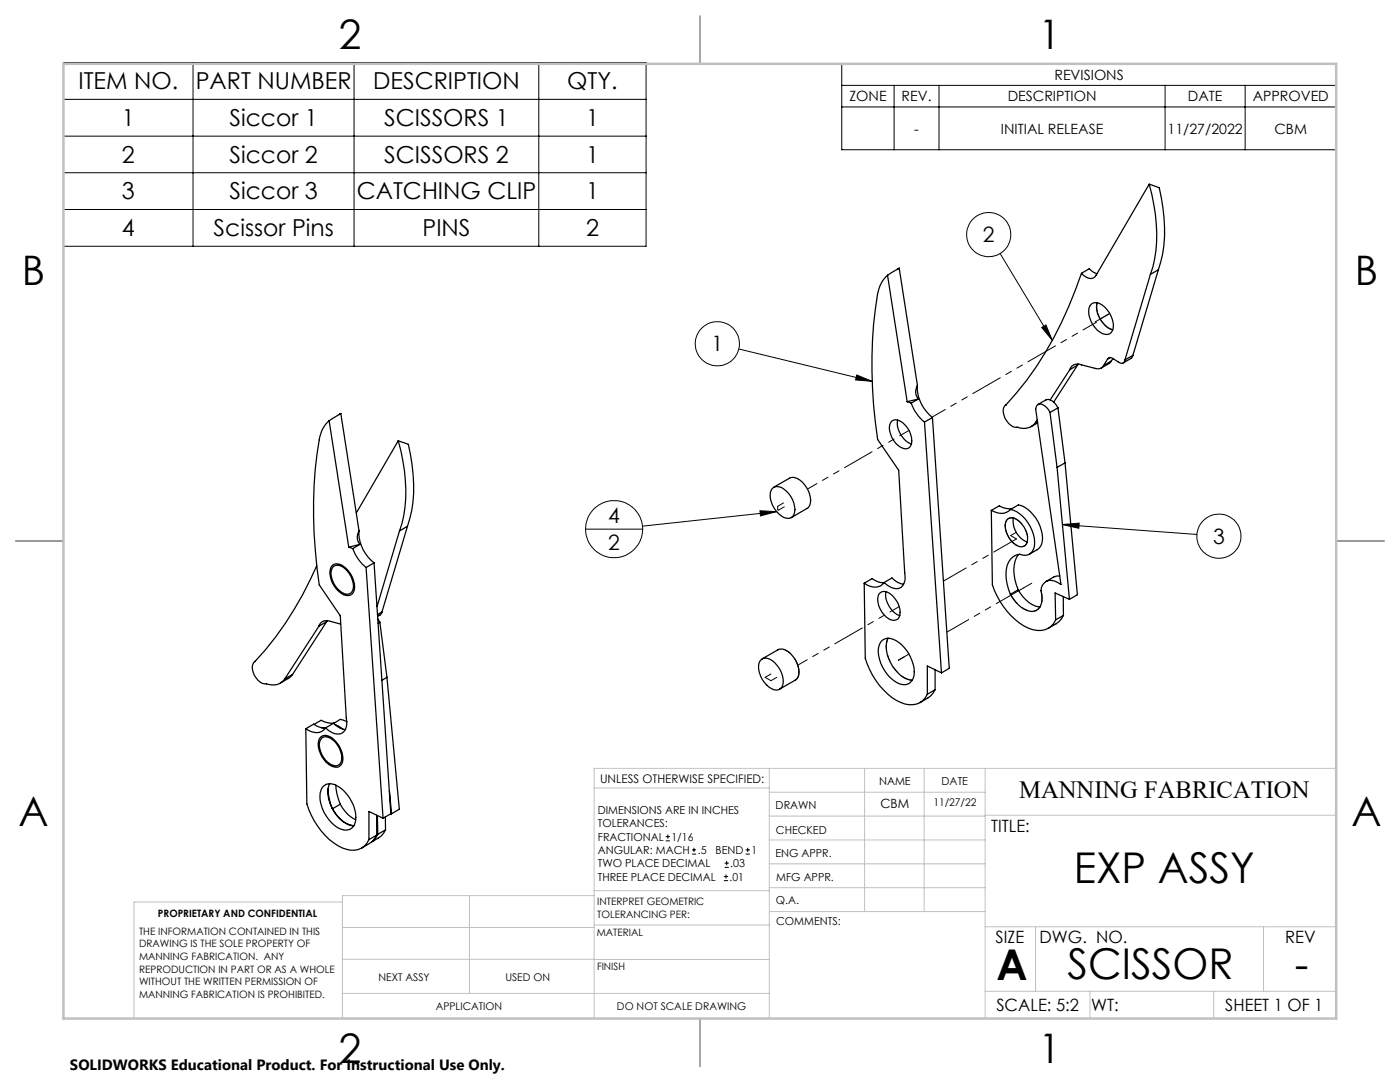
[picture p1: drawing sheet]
<svg xmlns="http://www.w3.org/2000/svg" width="279mm" height="216mm" viewBox="0 0 279 216" stroke-linecap="round" stroke-linejoin="round" font-family="sans-serif">
<g fill="none" stroke="#000" stroke-width=".25">
<path d="M139.7 3.2v9.5M229.3 36.8l-10.5 18.1a1.33 1.33 0 0 1-2.1 .3l-.9-.7M229.3 36.8a32.8 32.8 0 0 1 .8 16.5l-.5 1.5M229.3 36.8l2.1 .7a30.7 30.7 0 0 1 .2 14.8l-.4 1.5M177.1 54.9a6.5 6.5 0 0 0-2 3.9 92.6 92.6 0 0 0 .1 28.9l4.2 6.1 1.2 20.5a2.55 2.55 0 0 1-1.2 3.1 3.2 3.2 0 0 1-3-1.2M177.1 54.9l3.9 25.3M179.5 53.5l-2.4 1.4M179.5 53.5l-.4 .2M179.5 53.5l3.6 23.4M215.8 54.5a69.3 69.3 0 0 1-15.3 26.5 3.3 3.3 0 0 0 2.1 4.3l.4-.1a3 3 0 0 0 3.7-.9M215.8 54.5l1.6-.9 .8 .7 .7 .3M229.6 54.8l-5.1 17"/>
<path d="M231.2 53.8l-1.6 1M231.2 53.8l-5.1 17.1M183.1 76.9a2.33 2.33 0 0 0 .2 2.7M183.1 76.9a7.7 7.7 0 0 0 3 6.4M183.3 79.6l-2.3 .6M183.3 79.6l-1.4 .8M213.5 73.8l-3.9 6M215.1 72.8l-1.6 1M215.1 72.8l-4.8 7.4M215.2 72.6l-.1 .2M217.7 60.7a1.94 1.94 0 0 1 2.8 .6 4.8 4.8 0 0 1 1.5 4.7 1.55 1.55 0 0 1-2.5 .3 4.9 4.9 0 0 1-2-5.2zM219 60.4a4.9 4.9 0 0 0 3.1 5.4"/>
<path d="M220.2 73a1.35 1.35 0 0 1-1.7 .5l-2.6-.7a1.62 1.62 0 0 0-2.4 1M221 71.7a.77 .77 0 0 1 1.3 0l.9 .5a.74 .74 0 0 0 .8 .3 .74 .74 0 0 0 .5-.7M221 71.7l-.8 1.3M221.6 71.3l-.6 .4M221.8 72l-.5 .5-1.6 .9M221.8 72l-1.6 1M222.1 71.5l-.3 .5M226.1 70.9l-.4 .6-1.5 .9M226.1 70.9l-1.6 .9M65.7 84a6 6 0 0 0-2 3.8 91 91 0 0 0 0 28.9l4.2 6.2 1.2 20.4a2.48 2.48 0 0 1-1.2 3.1 3.1 3.1 0 0 1-2.9-1.2M65.7 84l3.9 25.2M68 82.5l-2.3 1.5"/>
<path d="M68 82.5l-.3 .2M68 82.5l3.6 23.4M79.5 87.9a32.8 32.8 0 0 1 .7 16.6l-.5 1.4M79.5 87.9l2 .8a30.7 30.7 0 0 1 .3 14.8l-.5 1.5M79.5 87.9l-8.4 14.4M154.2 97.4a2.05 2.05 0 0 1 2.8 .6 4.7 4.7 0 0 1 1.4 4.7 1.57 1.57 0 0 1-2.5 .2 4.9 4.9 0 0 1-2-5.1zM154.4 97.2l3.2-1.8a2.16 2.16 0 0 1 2.5 .8 4.8 4.8 0 0 1 1.5 4.7l-.3 .4-3.4 2M178 84a2.08 2.08 0 0 1 2.7 .9 4.2 4.2 0 0 1 1.1 4 1.27 1.27 0 0 1-2.1 .4 4.7 4.7 0 0 1-2.1-4.5zM179.1 83.8a4.6 4.6 0 0 0 2.8 4.8M181 80.2l.9 .2M181.9 80.4a8.5 8.5 0 0 0 2.6 3.8M184.5 84.2l3.4 50.1"/>
<path d="M186.1 83.3l-1.6 .9M186.1 83.3l3.3 50.1-1.5 .9M200.8 80.8h-.1M207 83.8l-.3 .5M207 84.1l-.3 .2M207.1 84.4l-1.3 .7M207.2 80.7l1.5-.9a1.76 1.76 0 0 1 2.1 1.1l.3 .5M209.6 82.3a2.24 2.24 0 0 0-2.3-1.6l-.3 .2-.3 .7 5 35a2.49 2.49 0 0 0-3.2-.3 2.11 2.11 0 0 0-.6 2.3 2.63 2.63 0 0 1-1.7 3.4 5.4 5.4 0 0 1-4.6-3.4M209.6 82.3l1.4 11M211 93.3l2.4 26.3M211.1 81.4l-1.5 .9M211.1 81.4l1.4 11"/>
<path d="M212.5 92.4l-1.5 .9M212.5 92.4l2.5 26.3-1.6 .9M3.1 107.9h9.6M63.2 112.9a68.5 68.5 0 0 1-12.3 19.1M66.3 112.9a2.05 2.05 0 0 1 2.8 .5 4.7 4.7 0 0 1 1.5 4.7 1.57 1.57 0 0 1-2.5 .3 4.9 4.9 0 0 1-2.1-5.2zM66.5 113a2.1 2.1 0 0 1 2.8 .9 4.2 4.2 0 0 1 1 4.1 1.53 1.53 0 0 1-2.5-.1 4.3 4.3 0 0 1-1.5-4.5zM69.6 109.2l.8 .3M70.4 109.5a8.5 8.5 0 0 0 2.7 3.7M71.6 105.9a2.34 2.34 0 0 0 .2 2.7M71.6 105.9a7.7 7.7 0 0 0 3 6.4M71.8 108.6l-2.2 .6M71.8 108.6l-1.4 .9"/>
<path d="M73.1 113.2l3.3 50.1M74.6 112.3l-1.5 .9M74.6 112.3l3.4 50.1-1.6 .9M79.7 105.9l-4.5 15.1M81.3 105l-1.6 .9M81.3 105l-5.1 17.1M172.5 116.4l.2 15a14 14 0 0 0 7 8.8 3.7 3.7 0 0 0 5.4-1.7M175.6 118.3a1.99 1.99 0 0 1 2.8 .8 4.1 4.1 0 0 1 1 4.1 1.56 1.56 0 0 1-2.5 0 4.3 4.3 0 0 1-1.5-4.6zM176.4 116.2a3.1 3.1 0 0 1-2.4-.7l-1.5 .9M176.4 116.2a2.67 2.67 0 0 1-3.9 .2M176.4 116.2l1.6-.9a3.6 3.6 0 0 0 2.3 1.3M176.8 118.1a4.6 4.6 0 0 0 2.8 4.7"/>
<path d="M197.8 101.8l.2 14.9a14.5 14.5 0 0 0 7.3 8.7 3.8 3.8 0 0 0 5.4-1.7M201.2 103.5a2.22 2.22 0 0 1 2.7 1.1 3.9 3.9 0 0 1 .9 4 1.64 1.64 0 0 1-2.6-.3 4.2 4.2 0 0 1-1.3-4.5zM201.6 101.7a2.93 2.93 0 0 1-3.8 .1M201.6 101.7a6.7 6.7 0 0 1 4.7 5 3.2 3.2 0 0 1-1.1 4l-.5 .1a2.89 2.89 0 0 0-3.9 2.8 9.1 9.1 0 0 0 .8 5M201.6 101.7l1.6-.9a6.8 6.8 0 0 1 4.6 5 3.3 3.3 0 0 1-2.3 4.8M202 101.5a3.6 3.6 0 0 1-2.6-.6l-1.6 .9M202.2 103.4a4.5 4.5 0 0 0 2.8 4.8M203.2 117.7a5.8 5.8 0 0 0 4.4 3.4M203.2 117.7l-1.6 .9M203.3 110.6a6.4 6.4 0 0 0-.5 6l.4 1.1M211.5 114.9a4 4 0 0 0-2.8 1.1M212.2 119v3.8"/>
<path d="M213.4 119.6l-2.8-1.3 .1 5.4M266.7 107.9h9.5M50.9 132a2.06 2.06 0 0 0-.2 2.7 2.62 2.62 0 0 0 2.5 1.8 2.97 2.97 0 0 0 3.6-1M50.9 132h.1M58.4 134.6a5.2 5.2 0 0 1-2.5 1.7M58.4 134.6l-1.6 .9M63.6 125l-6.8 10.5M65.2 124l-1.6 1M65.2 124l-6.8 10.6M65.3 123.8l-.1 .2M68 124.5l-2-.5a1.62 1.62 0 0 0-2.4 1M75.4 123.5l.4 .7"/>
<path d="M75.8 124.2l-.3 .2M75.8 124.2l1.4 10.9M76.2 122.1l-.1 .4-.7 .5M76.2 122.1l-.8 .5M77.2 135.1l-1 .6M77.2 135.1l2.5 26.4-1.6 .9M151.9 131.6a2.1 2.1 0 0 1 2.8 .7 4.6 4.6 0 0 1 1.4 4.8 1.65 1.65 0 0 1-2.6 0 5.3 5.3 0 0 1-2.1-4.7zM152.1 131.5l3.1-1.8a2.15 2.15 0 0 1 2.6 .8 4.6 4.6 0 0 1 1.4 4.7l-.5 .5-3.1 1.8M176.1 127.7a2.76 2.76 0 0 1 3.4 .6 7.9 7.9 0 0 1 2.9 6.5 2.14 2.14 0 0 1-1.3 1.7 2.14 2.14 0 0 1-2.2-.4 7.7 7.7 0 0 1-3.6-6.9l.5-1.1zM177.2 127.4a6.5 6.5 0 0 0 2 6.9 4.1 4.1 0 0 0 2.9 1.4M186.6 137.6a5.2 5.2 0 0 1-3 2.6M186.6 137.6l-1.5 .9"/>
<path d="M186.6 133.7v3.9M187.9 134.3l-2.8-1.4v5.6M212.2 122.8a5.2 5.2 0 0 1-3 2.6M212.2 122.8l-1.5 .9M61 145.4l.2 15a14.2 14.2 0 0 0 7.1 8.8 3.9 3.9 0 0 0 4.9-1l.4-.7M64 147a2.1 2.1 0 0 1 2.8 .7 4.5 4.5 0 0 1 1.4 4.7 1.62 1.62 0 0 1-2.6 .1 5.3 5.3 0 0 1-2-4.7zM64.2 147.3a2.13 2.13 0 0 1 2.8 .8 4.3 4.3 0 0 1 1 4.1 1.53 1.53 0 0 1-2.5 0 4.7 4.7 0 0 1-1.7-4.1zM64.3 157.1a2.22 2.22 0 0 1 3.1-.2 7.8 7.8 0 0 1 3.6 6.9 2.01 2.01 0 0 1-2.9 1.7 7.2 7.2 0 0 1-4-7.8zM65 145.2a2.64 2.64 0 0 1-4 .2M65 145.3h-.1a4 4 0 0 1-2.3-.8l-1.6 .9M65.1 145.2h-1M65.5 157.4a11.4 11.4 0 0 0 .8 4"/>
<path d="M65.8 156.4a6.2 6.2 0 0 0 1.4 6.3 4.8 4.8 0 0 0 3.4 2M66.6 144.3a3.8 3.8 0 0 0 2.3 1.3M66.6 144.3l-1.6 .9M66.7 144.3a3.7 3.7 0 0 1-2.6-.6l-1.4 .8M66.8 144.6l.8 .3 .8 .6M67 156.7a10.4 10.4 0 0 0 .9 3.8M69.2 144l-1.3-.5-1.3 .9M77.7 157.8l.4 4.6M66.3 161.4a5.7 5.7 0 0 0 4.3 3.4M67.9 160.5a6.6 6.6 0 0 0 3.1 3.1M67.9 160.5l-1.6 .9M75.2 166.7a4.9 4.9 0 0 1-3 2.5"/>
<path d="M75.2 166.7l-1.6 .8M75.2 162.7v4M75.3 162.7l.1 3.8M75.4 166.5l-1 1.3M76.4 163.3l-2.8-1.4v5.6M76.9 163v2.6M76.9 165.6a4.8 4.8 0 0 1-2.7 2.4M76.9 165.6l-1.5 .9M78 162.3l.1 .1M139.7 203.2v9.6"/>
</g>
<path d="M201.7 118.6a5.5 5.5 0 0 0 4.5 3.4 2.27 2.27 0 0 0 1.8-2.7l-.2-1.5" fill="none" stroke="#000" stroke-width=".2" stroke-dasharray="6.3 1.3 1.3 1.3 1.3 1.3" stroke-dashoffset="4"/>
<path d="M177.3 127.3a5.8 5.8 0 0 0 .8 5.6 5.5 5.5 0 0 0 4 2.8" fill="none" stroke="#000" stroke-width=".2" stroke-dasharray="6.3 1.3 1.3 1.3 1.3 1.3" stroke-dashoffset="4.1"/>
<path d="M200.6 104.9a1.37 1.37 0 0 1 .7-1.4 1.37 1.37 0 0 1 1.6 .1 4.5 4.5 0 0 1 2 4.9 1.56 1.56 0 0 1-2.5-.1 5 5 0 0 1-1.8-3.5" fill="none" stroke="#000" stroke-width=".2" stroke-dasharray="6.3 1.3 1.3 1.3 1.3 1.3" stroke-dashoffset="1.5"/>
<path d="M159.5 134.1a5.1 5.1 0 0 0-3.3-4.6l-.9 .1" fill="none" stroke="#000" stroke-width=".2" stroke-dasharray="6.3 1.3 1.3 1.3 1.3 1.3" stroke-dashoffset="3.5"/>
<g fill="none" stroke="#000" stroke-width=".2" stroke-dasharray="6.3 1.3 1.3 1.3 1.3 1.3">
<path d="M218.6 64.2l2.7-1.6M218.8 64.3l-.2-.1M218.9 61.2l.1-.8M221.3 62.6l-1.6 1M222.1 65.8a5 5 0 0 1-3.2-4.6M155.2 101l1.2-.7M155.2 101.7v-.7M155.4 101.8l-.2-.1M156.5 101.1l-1.1 .7M201.7 106.9l1.2-.7M202.9 107.5l-1.2-.6M203.2 117.9v.1"/>
<path d="M203.2 118l1.1-.7M205.9 116.4l-1.6 .9M152.7 135.2l1.2 .6M153.9 135.8l1.1-.6M153.9 134.5l-1.2 .7M158.7 135.7a1.73 1.73 0 0 0 .8-1.6M179.3 131.7h.1M179.3 131.7l2.1-1.2M180.5 131.1l-1.2 .6"/>
</g>
<path d="M189 126.1l14.2-8.2" fill="none" stroke="#000" stroke-width=".2" stroke-dasharray="6.3 1.3 1.3 1.3 1.3 1.3" stroke-dashoffset="1.3"/>
<path d="M161.2 97.6l20.2-11.7M159.2 132.7l20.3-11.7" fill="none" stroke="#000" stroke-width=".2" stroke-dasharray="6.3 1.3 1.3 1.3 1.3 1.3" stroke-dashoffset="4.2"/>
<path d="M188.3 115.9l14.6-8.4" fill="none" stroke="#000" stroke-width=".2" stroke-dasharray="6.3 1.3 1.3 1.3 1.3 1.3" stroke-dashoffset="1.1"/>
<path d="M186 83.2l32.8-18.9" fill="none" stroke="#000" stroke-width=".2" stroke-dasharray="6.3 1.3 1.3 1.3 1.3 1.3" stroke-dashoffset="3.3"/>
<g fill="none" stroke="#000" stroke-width=".2">
<path d="M12.7 12.5h116.2v36.6h-116.2zM12.7 19.8h116.2M38.5 12.5v36.6M70.7 12.5v36.6M107.5 12.5v36.6M168 12.7h98.7v17.2h-98.7zM168 17h98.7M178.4 17v12.9M187.4 17v12.9M232.5 17v12.9M248.5 17v12.9M12.7 27.2h116.2"/>
<path d="M12.7 34.5h116.2M168 21.3h98.7M12.7 41.8h116.2M199.6 50.6l10.4 17.3M147.5 69.6l26.6 6.5M171 74.8l3.1 1.3-3.4-.3zM207.9 65.3l.8-.5 1.3 3.1zM116.9 105.6h11.4M151.7 101.9l3.3 .2-3.2 .8zM155 102.1l-26.8 2.9M212 104.7l3.4-.3-.1 1zM212 104.7l26.9 1.9"/>
<path d="M132.9 167.8h.8M132.9 166.9h.8M133.3 166.5v.9M138.1 170.4h.8M138.1 169.6h.8M138.5 169.2v.8M144.5 175.7h.8M144.5 174.9h.8M144.6 173.1h.9M144.6 172.2h.9M144.9 174.5v.8M145 171.8v.8"/>
<path d="M148.8 170.4h.8M148.8 169.6h.8M149.2 169.2v.8"/>
<circle cx="197.3" cy="46.8" r="4.4"/>
<circle cx="143.2" cy="68.6" r="4.4"/>
<circle cx="122.6" cy="105.6" r="5.7"/>
<circle cx="243.3" cy="107" r="4.4"/>
</g>
<g fill="none" stroke="#c0c0c0" stroke-width=".2">
<path d="M118.6 157.2h34.9M153.5 153.3v49.9M153.5 158.1h43.1M172.5 153.3v28.6M184.4 153.3v28.6M196.6 153.3v49.9M266.7 153.3h-148.1v49.9M68.3 180h-41.6v23.2M93.7 178.7v19.5M118.6 178.7h-50.3v24.5M118.6 177.7h35M153.5 167.6h43.1"/>
<path d="M153.5 162.8h43.1M153.5 172.4h43.1M153.5 177.1h43.1M196.6 162.7h70.1M68.3 198.2h85.2M68.3 191.4l85.2 .1M68.3 185.1h50.3M118.6 184.6h35M153.6 181.9h43M196.6 197.8h70.1M196.6 184.9h70.1M206.7 184.9v12.9"/>
<path d="M217.5 197.8v5.4M242.2 197.8v5.4M252.2 184.9v12.9"/>
</g>
<path d="M139.7 3.2v9.5M3.1 107.9h9.6M266.7 107.9h9.5M139.7 203.2v9.6" fill="none" stroke="#c0c0c0" stroke-width=".25"/>
<path d="M12.7 12.7h254v190.5h-254z" fill="none" stroke="#c0c0c0" stroke-width=".5"/>
<path d="M207.9 65.3l.8-.5 1.3 3.1zM212 104.7l3.4-.3-.1 1zM171 74.8l3.1 1.3-3.4-.3zM151.7 101.9l3.3 .2-3.2 .8z" fill="#000"/>
<g font-size="8.5">
<text x="214.3" y="176.2">EXP ASSY</text>
<text x="198.9" y="195.5">A</text>
<text x="213" y="195.4">SCISSOR</text>
<text x="258.4" y="195.4">-</text>
</g>
<g font-size="8.1">
<text x="67.6" y="9.7">2</text>
<text x="207.3" y="9.7">1</text>
<text x="4.4" y="57">B</text>
<text x="270.4" y="57">B</text>
<text x="3.7" y="164.9">A</text>
<text x="269.7" y="164.9">A</text>
<text x="67.6" y="212.2">2</text>
<text x="207.3" y="212.2">1</text>
</g>
<text font-size="4.9" x="203.4" y="159.3">MANNING FABRICATION</text>
<g font-size="4.7">
<text x="15.6" y="17.8">ITEM NO.</text>
<text x="39.1" y="17.8">PART NUMBER</text>
<text x="74.5" y="17.8">DESCRIPTION</text>
<text x="113.2" y="17.8">QTY.</text>
<text x="24.3" y="25.2">1</text>
<text x="45.8" y="25.2">Siccor 1</text>
<text x="76.7" y="25.2">SCISSORS 1</text>
<text x="117" y="25.2">1</text>
<text x="24.3" y="32.5">2</text>
<text x="45.8" y="32.5">Siccor 2</text>
<text x="76.7" y="32.5">SCISSORS 2</text>
<text x="117" y="32.5">1</text>
<text x="24.3" y="39.8">3</text>
<text x="45.8" y="39.8">Siccor 3</text>
<text x="71.2" y="39.8">CATCHING CLIP</text>
<text x="117" y="39.8">1</text>
<text x="24.3" y="47.1">4</text>
<text x="42.6" y="47.1">Scissor Pins</text>
<text x="84.3" y="47.1">PINS</text>
<text x="117" y="47.1">2</text>
</g>
<g font-size="4.2">
<text x="196.2" y="48.3">2</text>
<text x="142" y="70.1">1</text>
<text x="121.4" y="104.4">4</text>
<text x="121.4" y="109.8">2</text>
<text x="242.1" y="108.5">3</text>
</g>
<g font-size="3.4">
<text x="197.8" y="166">TITLE:</text>
<text x="198.7" y="188.1">SIZE</text>
<text x="207.5" y="188.1">DWG. NO.</text>
<text x="256.5" y="188.2">REV</text>
<text x="198.8" y="201.7">SCALE: 5:2</text>
<text x="217.7" y="201.8">WT:</text>
<text x="244.5" y="201.7">SHEET 1 OF 1</text>
</g>
<text font-size="3" x="14" y="213.5">SOLIDWORKS Educational Product. For Instructional Use Only.</text>
<g font-size="2.8">
<text x="210.4" y="15.9">REVISIONS</text>
<text x="169.5" y="20.2">ZONE</text>
<text x="179.9" y="20.2">REV.</text>
<text x="201.1" y="20.2">DESCRIPTION</text>
<text x="237.1" y="20.2">DATE</text>
<text x="250" y="20.2">APPROVED</text>
<text x="182.5" y="26.7">-</text>
<text x="199.8" y="26.7">INITIAL RELEASE</text>
<text x="233" y="26.7">11/27/2022</text>
<text x="254.4" y="26.7">CBM</text>
</g>
<text font-size="2.5" x="175.7" y="161.3">CBM</text>
<text font-size="2.4" x="119.8" y="156.2">UNLESS OTHERWISE SPECIFIED:</text>
<g font-size="2.2">
<text x="154.8" y="161.4">DRAWN</text>
<text x="175.4" y="156.6">NAME</text>
<text x="187.9" y="156.7">DATE</text>
<text x="119.3" y="162.4">DIMENSIONS ARE IN INCHES</text>
<text x="119.3" y="165.1">TOLERANCES:</text>
<text x="119.3" y="167.8">FRACTIONAL</text>
<text x="134" y="167.8">1/16</text>
<text x="154.9" y="166.3">CHECKED</text>
<text x="119.3" y="173.1">TWO PLACE DECIMAL</text>
<text x="119.3" y="170.4">ANGULAR: MACH</text>
<text x="139.2" y="170.4">.5</text>
<text x="142.8" y="170.4">BEND</text>
<text x="145.8" y="173.1">.03</text>
<text x="150" y="170.4">1</text>
<text x="154.8" y="171">ENG APPR.</text>
<text x="119.3" y="175.7">THREE PLACE DECIMAL</text>
<text x="145.6" y="175.7">.01</text>
<text x="154.9" y="175.7">MFG APPR.</text>
<text x="154.9" y="180.4">Q.A.</text>
<text x="154.9" y="184.6">COMMENTS:</text>
</g>
<g font-size="2.1">
<text x="186.3" y="160.7">11/27/22</text>
<text x="75.5" y="195.7">NEXT ASSY</text>
<text x="100.9" y="195.7">USED ON</text>
<text x="86.9" y="201.5">APPLICATION</text>
<text x="123.1" y="201.6">DO NOT SCALE DRAWING</text>
</g>
<g font-size="2">
<text x="31.5" y="182.9">PROPRIETARY AND CONFIDENTIAL</text>
<text x="119.2" y="180.6">INTERPRET GEOMETRIC</text>
<text x="119.2" y="183.1">TOLERANCING PER:</text>
<text x="27.8" y="186.5">THE INFORMATION CONTAINED IN THIS</text>
<text x="27.8" y="189">DRAWING IS THE SOLE PROPERTY OF</text>
<text x="27.8" y="191.6">MANNING FABRICATION. ANY</text>
<text x="119.1" y="186.7">MATERIAL</text>
<text x="27.8" y="194.1">REPRODUCTION IN PART OR AS A WHOLE</text>
<text x="27.8" y="196.6">WITHOUT THE WRITTEN PERMISSION OF</text>
<text x="119.1" y="193.5">FINISH</text>
<text x="27.8" y="199.1">MANNING FABRICATION IS PROHIBITED.</text>
</g>
</svg>
